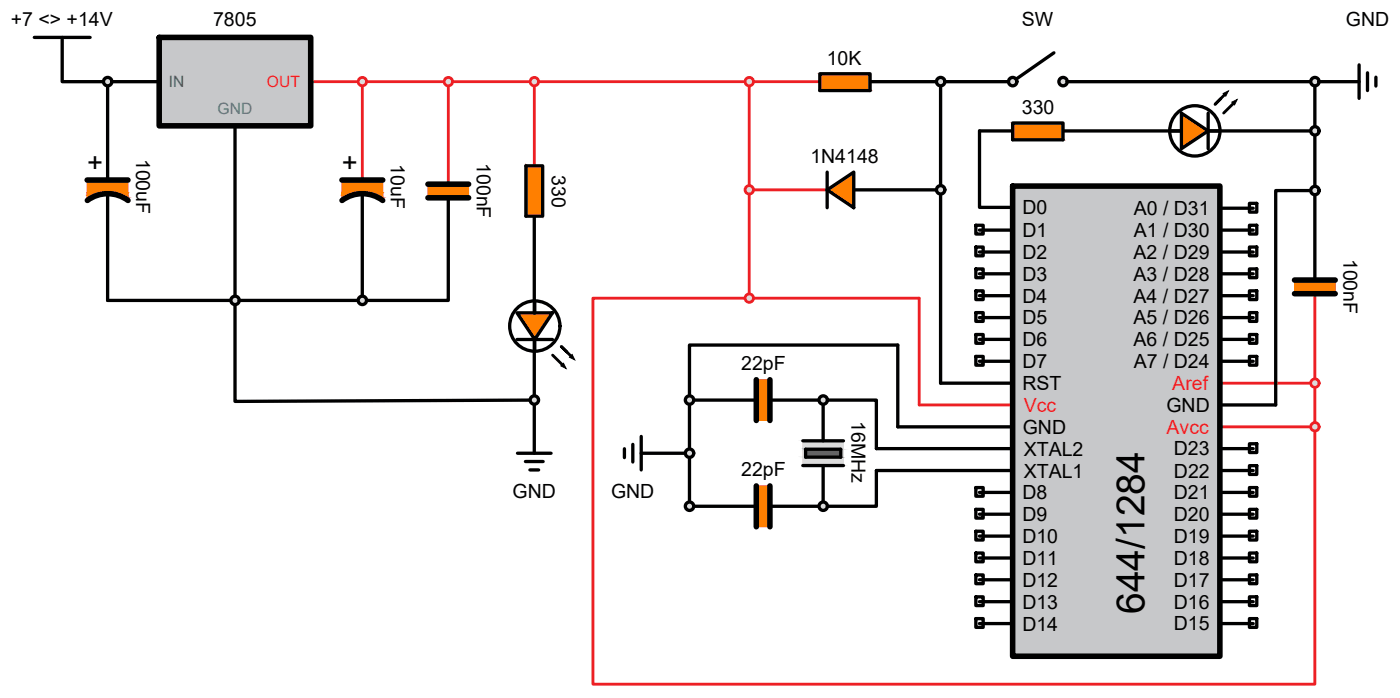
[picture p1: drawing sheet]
<svg xmlns="http://www.w3.org/2000/svg" width="125mm" height="62mm" viewBox="0 0 125 62" stroke-linecap="round" stroke-linejoin="round" font-family="sans-serif">
<!-- layer: 0.35 -->
<g fill="none" stroke="#000" stroke-width=".3">
<path d="M3.1 3.3h5M5.6 3.3v4h8.6M9.6 17.3v9.6h30.5v-9.2M9.6 7.3v8.8M21 11.3v24.6l26.8-.1M32.4 17.3v9.6M47.1 14.8h1.5v4.5h-1.5zM47.8 19.3v21.2M73.4 6.6h4.4v1.5h-4.4zM73.4 7.3h16.8M74 17l2.4-1.6v3.2zM74 17h10.2"/>
<path d="M74 15.4v3.2M84.2 7.3v27h6.4M90.6 11h4.5v1.5h-4.5zM94.3 4.7l-3.4 2.4M95.5 7.3h22.1M105.7 10.1l2.4 1.6-2.4 1.6zM108.1 10.1v3.2M109.1 18.6h3M111.8 18.2h.6v.8h-.6zM117.6 11.7h-30v6.8h3M117.6 11.7v5.3h-3.5v19.2h-5M117.6 17v8"/>
<path d="M121.6 7.3h-4v4.4M121.6 5.8v3M122.4 6.5v1.6M123.1 6.9v.8M46.3 28h3.1l-1.6 2.4zM46.3 30.4h3.1M47.8 26.9v1.1M47.8 30.4v1M56.6 39.7v1.6M57.4 39v3M61.7 35.8h6M68.9 35.8h9.5v4.3h12.2"/>
<path d="M71.8 39.4h3.7M73.6 35.8v3.6M87.3 20.1h.7v.8h-.7zM87.3 22.1h.7v.8h-.7zM87.3 24h.7v.8h-.7zM87.3 26h.7v.8h-.7zM87.3 28h.7v.7h-.7zM87.3 29.9h.7v.8h-.7zM87.3 31.9h.7v.7h-.7zM87.6 20.6h3M87.6 22.5h3M87.6 24.5h3"/>
<path d="M87.6 26.4h3M87.6 28.4h3M87.6 30.3h3M87.6 32.3h3M90.6 38.2h-10.3v-7.3h-18.6v14.4h6M109.1 20.6h3M109.1 22.5h3M109.1 24.5h3M109.1 26.4h3M109.1 28.4h3M109.1 30.3h3M109.1 32.3h3"/>
<path d="M111.8 20.1h.6v.8h-.6zM111.8 22.1h.6v.8h-.6zM111.8 24h.6v.8h-.6zM111.8 26h.6v.8h-.6zM111.8 28h.6v.7h-.6zM111.8 29.9h.6v.8h-.6zM111.8 31.9h.6v.7h-.6zM111.8 39.7h.6v.8h-.6zM46.3 40.5h3M47 41.3h1.6M47.4 42h.8M55.9 40.1v.8"/>
<path d="M57.4 40.5h4.3M71.8 41.6h3.7M72.1 40.2h3.1v.7h-3.1zM73.6 41.6v3.7M87.3 43.6h.7v.8h-.7zM87.3 45.5h.7v.8h-.7zM87.3 47.5h.7v.8h-.7zM87.3 49.4h.7v.8h-.7zM87.3 51.4h.7v.8h-.7zM87.3 53.4h.7v.7h-.7zM87.3 55.3h.7v.8h-.7zM87.6 44h3"/>
<path d="M87.6 46h3M87.6 47.9h3M87.6 49.9h3M87.6 51.8h3M87.6 53.8h3M87.6 55.8h3M90.6 42.1h-12.2v3.2h-9.5M109.1 40.1h3M109.1 42.1h3M109.1 44h3M109.1 46h3M109.1 47.9h3"/>
<path d="M109.1 49.9h3M109.1 51.8h3M109.1 53.8h3M109.1 55.8h3M111.8 41.6h.6v.8h-.6zM111.8 43.6h.6v.8h-.6zM111.8 45.5h.6v.8h-.6zM111.8 47.5h.6v.8h-.6zM111.8 49.4h.6v.8h-.6zM111.8 51.4h.6v.8h-.6zM111.8 53.4h.6v.7h-.6zM111.8 55.3h.6v.8h-.6z"/>
<circle cx="9.6" cy="7.3" r=".38"/>
<circle cx="84.2" cy="7.3" r=".38"/>
<circle cx="84.2" cy="17" r=".38"/>
<circle cx="90.6" cy="7.3" r=".38"/>
<circle cx="95.1" cy="7.3" r=".38"/>
<circle cx="106.9" cy="11.7" r="2.25"/>
<circle cx="117.6" cy="17" r=".38"/>
<circle cx="117.6" cy="7.3" r=".38"/>
<circle cx="117.6" cy="11.7" r=".38"/>
<circle cx="21" cy="26.9" r=".38"/>
<circle cx="32.4" cy="26.9" r=".38"/>
<circle cx="47.8" cy="35.8" r=".38"/>
<circle cx="47.9" cy="29.2" r="2.25"/>
<circle cx="61.7" cy="35.8" r=".38"/>
<circle cx="73.7" cy="35.8" r=".38"/>
<circle cx="61.7" cy="40.5" r=".38"/>
<circle cx="61.7" cy="45.3" r=".38"/>
<circle cx="73.7" cy="45.3" r=".38"/>
</g>
<g fill="#ff7f00" stroke="#ff7f00" stroke-width=".09">
<path d="M7.8 17.6h.3l-.3 .2z"/>
<path d="M10.9 17.5h.5v.1z"/>
<path d="M30.6 17.6h.3l-.3 .2z"/>
<path d="M33.7 17.5h.5v.1z"/>
<path d="M46.3 28h3.1l-1.6 2.4z"/>
<path d="M117.6 25.1l1.9 1.1v-1.1zM117.6 25.1l1.9 1.1h-1.9z"/>
<path d="M115.8 25.1l1.8 1.1v-1.1zM115.8 25.1l1.8 1.1h-1.8z"/>
<path d="M67.8 34l1 1.8v-1.8zM67.8 34l1 1.8h-1z"/>
<path d="M67.8 35.8l1 1.8v-1.8zM67.8 35.8l1 1.8h-1z"/>
<path d="M40.1 16.6l1.8 1v-1zM40.1 16.6l1.8 1h-1.8z"/>
<path d="M38.3 16.6l1.8 1v-1zM38.3 16.6l1.8 1h-1.8z"/>
<path d="M9.6 16.2l1.8 1v-1zM9.6 16.2l1.8 1h-1.8z"/>
<path d="M7.8 16.2l1.8 1v-1zM7.8 16.2l1.8 1h-1.8z"/>
<path d="M9.6 17.2h1.8zM9.6 17.2h1.8z"/>
<path d="M7.8 17.2h1.8zM7.8 17.2h1.5z"/>
<path d="M9.9 17.2l1.5 .1zM9.9 17.2l1.5 .1z"/>
<path d="M7.8 17.2h1.5zM7.8 17.2l1.2 .1z"/>
<path d="M10.3 17.3l1.1 .1v-.1zM10.3 17.3l1.1 .1h-.8z"/>
<path d="M7.8 17.3l.9 .1 .3-.1zM7.8 17.3l.9 .1h-.9z"/>
<path d="M10.6 17.4l.8 .1v-.1zM10.6 17.4l.8 .1h-.5z"/>
<path d="M7.8 17.4l.6 .1 .3-.1zM7.8 17.4l.6 .1h-.6z"/>
<path d="M10.9 17.5l.3 .1h.2zM11.2 17.6h.2v.2z"/>
<path d="M7.8 17.5l.3 .1 .3-.1zM7.8 17.5l.3 .1h-.3z"/>
<path d="M32.4 16.2l1.8 1v-1zM32.4 16.2l1.8 1h-1.8z"/>
<path d="M30.6 16.2l1.8 1v-1zM30.6 16.2l1.8 1h-1.8z"/>
<path d="M32.4 17.2h1.8zM32.4 17.2h1.8z"/>
<path d="M30.6 17.2h1.8zM30.6 17.2h1.5z"/>
<path d="M32.7 17.2l1.5 .1zM32.7 17.2l1.5 .1z"/>
<path d="M30.6 17.2h1.5zM30.6 17.2l1.2 .1z"/>
<path d="M33.1 17.3l1.1 .1v-.1zM33.1 17.3l1.1 .1h-.8z"/>
<path d="M30.6 17.3l.9 .1 .3-.1zM30.6 17.3l.9 .1h-.9z"/>
<path d="M33.4 17.4l.8 .1v-.1zM33.4 17.4l.8 .1h-.5z"/>
<path d="M30.6 17.4l.6 .1 .3-.1zM30.6 17.4l.6 .1h-.6z"/>
<path d="M33.7 17.5l.3 .1h.2zM34 17.6h.2v.2z"/>
<path d="M30.6 17.5l.3 .1 .3-.1zM30.6 17.5l.3 .1h-.3z"/>
<path d="M67.8 43.4l1 1.9v-1.9zM67.8 43.4l1 1.9h-1z"/>
<path d="M67.8 45.3l1 1.8v-1.8zM67.8 45.3l1 1.8h-1z"/>
<path d="M74 17l2.4-1.6v1.6zM74 17l2.4 1.6v-1.6z"/>
<path d="M90.6 11l4.5 1.5v-1.5zM90.6 11l4.5 1.5h-4.5z"/>
<path d="M105.7 10.1l2.4 1.6h-2.4zM105.7 11.7v1.6l2.4-1.6z"/>
<path d="M73.4 6.6l4.4 1.5v-1.5zM73.4 6.6l4.4 1.5h-4.4z"/>
<path d="M47.1 14.8l1.5 4.5v-4.5zM47.1 14.8l1.5 4.5h-1.5z"/>
</g>
<!-- layer: 0.35 -->
<g fill="none" stroke="#ed1f24" stroke-width=".25">
<path d="M27.8 7.3h45.6M32.4 7.3v8.8M40.1 7.3v9.2M47.8 7.3v7.5M67 7.3v19.4h-13.9v34.5h64.5v-26.9M67 17h7M67 26.7h15.2v9.5h8.4M109.1 34.3h8.5M109.1 38.2h8.5M117.6 26.3v8"/>
<circle cx="32.4" cy="7.3" r=".38"/>
<circle cx="40.1" cy="7.3" r=".38"/>
<circle cx="47.8" cy="7.3" r=".38"/>
<circle cx="67" cy="17" r=".38"/>
<circle cx="67" cy="7.3" r=".38"/>
<circle cx="67" cy="26.7" r=".38"/>
<circle cx="117.6" cy="38.2" r=".38"/>
<circle cx="117.6" cy="34.3" r=".38"/>
</g>
<g fill="#c7c8ca" stroke="#c7c8ca" stroke-width=".09">
<path d="M90.6 16.6l18.5 42.1v-42.1zM90.6 16.6l18.5 42.1h-18.5z"/>
<path d="M14.2 3.3l13.6 8v-8zM14.2 3.3l13.6 8h-13.6z"/>
</g>
<g fill="#dcdcdc" stroke="#dcdcdc" stroke-width=".09">
<path d="M71.8 39.4l3.7 .8v-.8zM71.8 39.4l3.7 .8h-3.7z"/>
<path d="M75.2 40.2l.3 .7v-.7zM75.2 40.2l.3 .7h-.3z"/>
<path d="M71.8 40.2l.3 .7v-.7zM71.8 40.2l.3 .7h-.3z"/>
<path d="M71.8 40.9l3.7 .7v-.7zM71.8 40.9l3.7 .7h-3.7z"/>
<path d="M95.1 6.9h.1zM95 6.9h.2z"/>
<path d="M95 6.9l.3 .1zM94.9 7h.4z"/>
<path d="M94.9 7h.4zM94.9 7h.4z"/>
<path d="M94.9 7h.5zM94.9 7h.5h-.6z"/>
<path d="M94.8 7l.6 .1zM94.8 7l.6 .1h-.6z"/>
<path d="M94.8 7.1l.7 .1-.1-.1zM94.8 7.1l.7 .1h-.7z"/>
<path d="M94.8 7.2h.7zM94.8 7.2h.7h-.8z"/>
<path d="M94.7 7.2l.8 .1v-.1zM94.7 7.2l.8 .1h-.8z"/>
<path d="M94.7 7.3l.8 .1v-.1zM94.7 7.3l.8 .1h-.8z"/>
<path d="M94.7 7.4h.8zM94.7 7.4h.8h-.7z"/>
<path d="M94.8 7.4h.7zM94.8 7.4l.6 .1z"/>
<path d="M94.8 7.5l.6 .1v-.1zM94.8 7.5l.6 .1z"/>
<path d="M94.8 7.6h.6zM94.8 7.6h.5z"/>
<path d="M94.9 7.6h.4zM94.9 7.6h.4z"/>
<path d="M94.9 7.6h.4zM94.9 7.6l.3 .1z"/>
<path d="M95 7.7h.2zM95 7.7h.1z"/>
<path d="M90.6 6.9h.1zM90.5 6.9h.2z"/>
<path d="M90.5 6.9l.3 .1zM90.4 7h.4z"/>
<path d="M90.4 7h.4zM90.4 7h.4z"/>
<path d="M90.4 7h.5zM90.4 7h.5h-.6z"/>
<path d="M90.3 7l.6 .1zM90.3 7l.6 .1h-.6z"/>
<path d="M90.3 7.1l.7 .1-.1-.1zM90.3 7.1l.7 .1h-.7z"/>
<path d="M90.3 7.2h.7zM90.3 7.2h.7h-.8z"/>
<path d="M90.2 7.2l.8 .1v-.1zM90.2 7.2l.8 .1h-.8z"/>
<path d="M90.2 7.3l.8 .1v-.1zM90.2 7.3l.8 .1h-.8z"/>
<path d="M90.2 7.4h.8zM90.2 7.4h.8h-.7z"/>
<path d="M90.3 7.4h.7zM90.3 7.4l.6 .1z"/>
<path d="M90.3 7.5l.6 .1v-.1zM90.3 7.5l.6 .1z"/>
<path d="M90.3 7.6h.6zM90.3 7.6h.5z"/>
<path d="M90.4 7.6h.4zM90.4 7.6h.4z"/>
<path d="M90.4 7.6h.4zM90.4 7.6l.3 .1z"/>
<path d="M90.5 7.7h.2zM90.5 7.7h.1z"/>
<path d="M9.6 6.9h.1zM9.5 6.9h.2z"/>
<path d="M9.5 6.9l.3 .1zM9.5 7h.3z"/>
<path d="M9.5 7h.4zM9.4 7h.5z"/>
<path d="M9.4 7h.5zM9.4 7h.5h-.6z"/>
<path d="M9.3 7l.6 .1zM9.3 7l.6 .1h-.6z"/>
<path d="M9.3 7.1l.7 .1-.1-.1zM9.3 7.1l.7 .1h-.7z"/>
<path d="M9.3 7.2h.7zM9.3 7.2h.7h-.7z"/>
<path d="M9.3 7.2l.7 .1v-.1zM9.3 7.2l.7 .1h-.8z"/>
<path d="M9.2 7.3l.8 .1v-.1zM9.2 7.3l.8 .1h-.7z"/>
<path d="M9.3 7.4h.7zM9.3 7.4h.7h-.7z"/>
<path d="M9.3 7.4h.7zM9.3 7.4l.6 .1z"/>
<path d="M9.3 7.5l.6 .1v-.1zM9.3 7.5l.6 .1z"/>
<path d="M9.3 7.6h.6zM9.3 7.6h.6z"/>
<path d="M9.4 7.6h.5zM9.4 7.6h.4z"/>
<path d="M9.5 7.6h.3zM9.5 7.6l.2 .1z"/>
<path d="M9.5 7.7h.2zM9.5 7.7h.2z"/>
<path d="M21 26.5h.1zM20.9 26.5h.2z"/>
<path d="M20.9 26.5h.3zM20.9 26.5h.3z"/>
<path d="M20.9 26.5l.3 .1zM20.8 26.6h.4z"/>
<path d="M20.8 26.6h.5zM20.7 26.6h.6z"/>
<path d="M20.7 26.6l.6 .1zM20.7 26.6l.6 .1h-.6z"/>
<path d="M20.7 26.7h.7h-.1zM20.7 26.7h.7h-.7z"/>
<path d="M20.7 26.7l.7 .1v-.1zM20.7 26.7l.7 .1h-.7z"/>
<path d="M20.7 26.8l.7 .1v-.1zM20.7 26.8l.7 .1h-.8z"/>
<path d="M20.6 26.9h.8zM20.6 26.9h.8h-.7z"/>
<path d="M20.7 26.9l.7 .1v-.1zM20.7 26.9l.7 .1h-.7z"/>
<path d="M20.7 27l.6 .1 .1-.1zM20.7 27l.6 .1h-.6z"/>
<path d="M20.7 27.1h.6zM20.7 27.1h.6z"/>
<path d="M20.7 27.1h.6zM20.7 27.1l.5 .1z"/>
<path d="M20.8 27.2h.4zM20.8 27.2h.4z"/>
<path d="M20.9 27.2h.3zM20.9 27.2h.2z"/>
<path d="M20.9 27.2h.2zM20.9 27.2h.2z"/>
<path d="M32.4 6.9h.1zM32.3 6.9h.2z"/>
<path d="M32.3 6.9l.3 .1zM32.3 7h.3z"/>
<path d="M32.3 7h.3zM32.2 7h.4z"/>
<path d="M32.2 7h.5zM32.2 7h.5h-.6z"/>
<path d="M32.1 7l.6 .1zM32.1 7l.6 .1h-.6z"/>
<path d="M32.1 7.1l.7 .1-.1-.1zM32.1 7.1l.7 .1h-.7z"/>
<path d="M32.1 7.2h.7zM32.1 7.2h.7h-.7z"/>
<path d="M32.1 7.2l.7 .1v-.1zM32.1 7.2l.7 .1h-.8z"/>
<path d="M32 7.3l.8 .1v-.1zM32 7.3l.8 .1h-.7z"/>
<path d="M32.1 7.4h.7zM32.1 7.4h.7h-.7z"/>
<path d="M32.1 7.4h.7zM32.1 7.4l.6 .1z"/>
<path d="M32.1 7.5l.6 .1v-.1zM32.1 7.5l.6 .1z"/>
<path d="M32.1 7.6h.6zM32.1 7.6h.5z"/>
<path d="M32.2 7.6h.4zM32.2 7.6h.4z"/>
<path d="M32.3 7.6h.3zM32.3 7.6l.2 .1z"/>
<path d="M32.3 7.7h.2zM32.3 7.7h.2z"/>
<path d="M40.1 6.9h.1zM40 6.9h.2z"/>
<path d="M40 6.9l.3 .1zM39.9 7h.4z"/>
<path d="M39.9 7h.4zM39.9 7h.4z"/>
<path d="M39.9 7h.5zM39.9 7h.5h-.6z"/>
<path d="M39.8 7l.6 .1zM39.8 7l.6 .1h-.6z"/>
<path d="M39.8 7.1l.7 .1-.1-.1zM39.8 7.1l.7 .1h-.7z"/>
<path d="M39.8 7.2h.7zM39.8 7.2h.7h-.8z"/>
<path d="M39.7 7.2l.8 .1v-.1zM39.7 7.2l.8 .1h-.8z"/>
<path d="M39.7 7.3l.8 .1v-.1zM39.7 7.3l.8 .1h-.8z"/>
<path d="M39.7 7.4h.8zM39.7 7.4h.8h-.7z"/>
<path d="M39.8 7.4h.7zM39.8 7.4l.6 .1z"/>
<path d="M39.8 7.5l.6 .1v-.1zM39.8 7.5l.6 .1z"/>
<path d="M39.8 7.6h.6zM39.8 7.6h.5z"/>
<path d="M39.9 7.6h.4zM39.9 7.6h.4z"/>
<path d="M39.9 7.6h.4zM39.9 7.6l.3 .1z"/>
<path d="M40 7.7h.2zM40 7.7h.1z"/>
<path d="M47.8 35.4h.1zM47.7 35.4h.2z"/>
<path d="M47.7 35.4h.3zM47.6 35.4h.4z"/>
<path d="M47.6 35.4l.4 .1zM47.6 35.5h.4z"/>
<path d="M47.6 35.5h.5zM47.6 35.5h.5h-.6z"/>
<path d="M47.5 35.5l.6 .1zM47.5 35.5l.6 .1h-.6z"/>
<path d="M47.5 35.6h.7h-.1zM47.5 35.6h.7h-.7z"/>
<path d="M47.5 35.6l.7 .1v-.1zM47.5 35.6l.7 .1h-.8z"/>
<path d="M47.4 35.7l.8 .1v-.1zM47.4 35.7l.8 .1h-.8z"/>
<path d="M47.4 35.8h.8zM47.4 35.8h.8h-.8z"/>
<path d="M47.4 35.8l.8 .1v-.1zM47.4 35.8l.8 .1h-.7z"/>
<path d="M47.5 35.9h.7zM47.5 35.9l.6 .1z"/>
<path d="M47.5 36h.6zM47.5 36h.6z"/>
<path d="M47.5 36h.6zM47.5 36l.5 .1z"/>
<path d="M47.6 36.1h.4zM47.6 36.1h.4z"/>
<path d="M47.6 36.1h.4zM47.6 36.1h.3z"/>
<path d="M47.7 36.1h.2zM47.7 36.1h.1z"/>
<path d="M32.4 26.5h.1zM32.3 26.5h.2z"/>
<path d="M32.3 26.5h.3zM32.3 26.5h.3z"/>
<path d="M32.3 26.5l.3 .1zM32.2 26.6h.4z"/>
<path d="M32.2 26.6h.5zM32.1 26.6h.6z"/>
<path d="M32.1 26.6l.6 .1zM32.1 26.6l.6 .1h-.6z"/>
<path d="M32.1 26.7h.7h-.1zM32.1 26.7h.7h-.7z"/>
<path d="M32.1 26.7l.7 .1v-.1zM32.1 26.7l.7 .1h-.7z"/>
<path d="M32.1 26.8l.7 .1v-.1zM32.1 26.8l.7 .1h-.8z"/>
<path d="M32 26.9h.8zM32 26.9h.8h-.7z"/>
<path d="M32.1 26.9l.7 .1v-.1zM32.1 26.9l.7 .1h-.7z"/>
<path d="M32.1 27l.6 .1 .1-.1zM32.1 27l.6 .1h-.6z"/>
<path d="M32.1 27.1h.6zM32.1 27.1h.6z"/>
<path d="M32.1 27.1h.6zM32.1 27.1l.5 .1z"/>
<path d="M32.2 27.2h.4zM32.2 27.2h.4z"/>
<path d="M32.3 27.2h.3zM32.3 27.2h.2z"/>
<path d="M32.3 27.2h.2zM32.3 27.2h.2z"/>
<path d="M47.8 6.9h.1zM47.7 6.9h.2z"/>
<path d="M47.7 6.9l.3 .1zM47.6 7h.4z"/>
<path d="M47.6 7h.4zM47.6 7h.4z"/>
<path d="M47.6 7h.5zM47.6 7h.5h-.6z"/>
<path d="M47.5 7l.6 .1zM47.5 7l.6 .1h-.6z"/>
<path d="M47.5 7.1l.7 .1-.1-.1zM47.5 7.1l.7 .1h-.7z"/>
<path d="M47.5 7.2h.7zM47.5 7.2h.7h-.8z"/>
<path d="M47.4 7.2l.8 .1v-.1zM47.4 7.2l.8 .1h-.8z"/>
<path d="M47.4 7.3l.8 .1v-.1zM47.4 7.3l.8 .1h-.8z"/>
<path d="M47.4 7.4h.8zM47.4 7.4h.8h-.7z"/>
<path d="M47.5 7.4h.7zM47.5 7.4l.6 .1z"/>
<path d="M47.5 7.5l.6 .1v-.1zM47.5 7.5l.6 .1z"/>
<path d="M47.5 7.6h.6zM47.5 7.6h.5z"/>
<path d="M47.6 7.6h.4zM47.6 7.6h.4z"/>
<path d="M47.6 7.6h.4zM47.6 7.6l.3 .1z"/>
<path d="M47.7 7.7h.2zM47.7 7.7h.1z"/>
<path d="M67 6.9h.1zM66.9 6.9h.2z"/>
<path d="M66.9 6.9l.3 .1zM66.9 7h.3z"/>
<path d="M66.9 7h.4zM66.8 7h.5z"/>
<path d="M66.8 7h.5zM66.8 7h.5h-.5z"/>
<path d="M66.8 7l.6 .1zM66.8 7l.6 .1h-.7z"/>
<path d="M66.7 7.1l.7 .1v-.1zM66.7 7.1l.7 .1h-.7z"/>
<path d="M66.7 7.2h.7zM66.7 7.2h.7h-.7z"/>
<path d="M66.7 7.2l.7 .1v-.1zM66.7 7.2l.7 .1h-.7z"/>
<path d="M66.7 7.3l.7 .1v-.1zM66.7 7.3l.7 .1h-.7z"/>
<path d="M66.7 7.4h.7zM66.7 7.4h.7h-.7z"/>
<path d="M66.7 7.4h.7zM66.7 7.4l.7 .1z"/>
<path d="M66.7 7.5l.6 .1 .1-.1zM66.7 7.5l.6 .1z"/>
<path d="M66.8 7.6h.5zM66.8 7.6h.5z"/>
<path d="M66.8 7.6h.5zM66.8 7.6h.4z"/>
<path d="M66.9 7.6h.3zM66.9 7.6l.2 .1z"/>
<path d="M66.9 7.7h.2zM66.9 7.7h.2z"/>
<path d="M67 16.6h.1zM66.9 16.6h.2z"/>
<path d="M66.9 16.6h.3zM66.9 16.6h.3z"/>
<path d="M66.9 16.6l.4 .1zM66.8 16.7h.5z"/>
<path d="M66.8 16.7h.5zM66.8 16.7h.5z"/>
<path d="M66.8 16.7l.6 .1zM66.8 16.7l.6 .1h-.7z"/>
<path d="M66.7 16.8h.7zM66.7 16.8h.7h-.7z"/>
<path d="M66.7 16.8l.7 .1v-.1zM66.7 16.8l.7 .1h-.7z"/>
<path d="M66.7 16.9l.7 .1v-.1zM66.7 16.9l.7 .1h-.7z"/>
<path d="M66.7 17l.7 .1v-.1zM66.7 17l.7 .1h-.7z"/>
<path d="M66.7 17.1h.7zM66.7 17.1h.7h-.7z"/>
<path d="M66.7 17.1l.7 .1v-.1zM66.7 17.1l.7 .1h-.7z"/>
<path d="M66.7 17.2h.7zM66.7 17.2h.6z"/>
<path d="M66.8 17.2h.5zM66.8 17.2l.5 .1z"/>
<path d="M66.8 17.3h.5zM66.8 17.3h.4z"/>
<path d="M66.9 17.3h.3zM66.9 17.3h.2z"/>
<path d="M66.9 17.3h.2zM66.9 17.3l.2 .1z"/>
<path d="M67 26.3h.1zM66.9 26.3h.2z"/>
<path d="M66.9 26.3h.3zM66.9 26.3h.3z"/>
<path d="M66.9 26.3l.4 .1zM66.8 26.4h.5z"/>
<path d="M66.8 26.4h.5zM66.8 26.4h.5z"/>
<path d="M66.8 26.4l.6 .1zM66.8 26.4l.6 .1h-.7z"/>
<path d="M66.7 26.5h.7zM66.7 26.5h.7h-.7z"/>
<path d="M66.7 26.5l.7 .1v-.1zM66.7 26.5l.7 .1h-.7z"/>
<path d="M66.7 26.6l.7 .1v-.1zM66.7 26.6l.7 .1h-.7z"/>
<path d="M66.7 26.7h.7zM66.7 26.7h.7h-.7z"/>
<path d="M66.7 26.7l.7 .1v-.1zM66.7 26.7l.7 .1h-.7z"/>
<path d="M66.7 26.8l.7 .1v-.1zM66.7 26.8l.7 .1h-.7z"/>
<path d="M66.7 26.9h.7zM66.7 26.9h.6z"/>
<path d="M66.8 26.9h.5zM66.8 26.9l.5 .1z"/>
<path d="M66.8 27h.5zM66.8 27h.4z"/>
<path d="M66.9 27h.3zM66.9 27h.2z"/>
<path d="M66.9 27h.2zM66.9 27h.2z"/>
<path d="M84.1 6.9h.2zM84.1 6.9h.2z"/>
<path d="M84.1 6.9l.2 .1zM84 7h.3z"/>
<path d="M84 7h.4zM83.9 7h.5z"/>
<path d="M83.9 7h.5zM83.9 7h.5h-.5z"/>
<path d="M83.9 7l.6 .1zM83.9 7l.6 .1h-.7z"/>
<path d="M83.8 7.1l.7 .1v-.1zM83.8 7.1l.7 .1h-.7z"/>
<path d="M83.8 7.2h.7zM83.8 7.2h.7h-.7z"/>
<path d="M83.8 7.2l.7 .1v-.1zM83.8 7.2l.7 .1h-.7z"/>
<path d="M83.8 7.3l.7 .1v-.1zM83.8 7.3l.7 .1h-.7z"/>
<path d="M83.8 7.4h.7zM83.8 7.4h.7h-.7z"/>
<path d="M83.8 7.4h.7zM83.8 7.4l.7 .1z"/>
<path d="M83.8 7.5l.6 .1 .1-.1zM83.8 7.5l.6 .1z"/>
<path d="M83.9 7.6h.5zM83.9 7.6h.5z"/>
<path d="M83.9 7.6h.5zM83.9 7.6h.4z"/>
<path d="M84 7.6h.3zM84 7.6l.3 .1z"/>
<path d="M84.1 7.7h.2zM84.1 7.7h.1z"/>
<path d="M84.1 16.6h.2zM84.1 16.6h.2z"/>
<path d="M84.1 16.6h.2zM84 16.6h.3z"/>
<path d="M84 16.6l.4 .1zM83.9 16.7h.5z"/>
<path d="M83.9 16.7h.5zM83.9 16.7h.5z"/>
<path d="M83.9 16.7l.6 .1zM83.9 16.7l.6 .1h-.7z"/>
<path d="M83.8 16.8h.7zM83.8 16.8h.7h-.7z"/>
<path d="M83.8 16.8l.7 .1v-.1zM83.8 16.8l.7 .1h-.7z"/>
<path d="M83.8 16.9l.7 .1v-.1zM83.8 16.9l.7 .1h-.7z"/>
<path d="M83.8 17l.7 .1v-.1zM83.8 17l.7 .1h-.7z"/>
<path d="M83.8 17.1h.7zM83.8 17.1h.7h-.7z"/>
<path d="M83.8 17.1l.7 .1v-.1zM83.8 17.1l.7 .1h-.7z"/>
<path d="M83.8 17.2h.7zM83.8 17.2h.6z"/>
<path d="M83.9 17.2h.5zM83.9 17.2l.5 .1z"/>
<path d="M83.9 17.3h.5zM83.9 17.3h.4z"/>
<path d="M84 17.3h.3zM84 17.3h.3z"/>
<path d="M84.1 17.3h.2zM84.1 17.3l.1 .1z"/>
<path d="M73.6 44.9h.2zM73.5 44.9h.3z"/>
<path d="M73.5 44.9h.3zM73.5 44.9h.3z"/>
<path d="M73.5 44.9l.4 .1zM73.4 45h.5z"/>
<path d="M73.4 45h.5zM73.4 45h.5z"/>
<path d="M73.4 45l.6 .1zM73.4 45l.6 .1h-.7z"/>
<path d="M73.3 45.1h.7zM73.3 45.1h.7h-.7z"/>
<path d="M73.3 45.1l.7 .1v-.1zM73.3 45.1l.7 .1h-.7z"/>
<path d="M73.3 45.2l.7 .1v-.1zM73.3 45.2l.7 .1h-.7z"/>
<path d="M73.3 45.3h.7zM73.3 45.3h.7h-.7z"/>
<path d="M73.3 45.3l.7 .1v-.1zM73.3 45.3l.7 .1h-.7z"/>
<path d="M73.3 45.4l.7 .1v-.1zM73.3 45.4l.7 .1h-.7z"/>
<path d="M73.3 45.5h.7zM73.3 45.5h.6z"/>
<path d="M73.4 45.5h.5zM73.4 45.5l.5 .1z"/>
<path d="M73.4 45.6h.5zM73.4 45.6h.4z"/>
<path d="M73.5 45.6h.3zM73.5 45.6h.3z"/>
<path d="M73.5 45.6h.3zM73.5 45.6h.2z"/>
<path d="M73.6 35.4h.2zM73.5 35.4h.3z"/>
<path d="M73.5 35.4h.3zM73.5 35.4h.3z"/>
<path d="M73.5 35.4l.4 .1zM73.4 35.5h.5z"/>
<path d="M73.4 35.5h.5zM73.4 35.5h.5h-.5z"/>
<path d="M73.4 35.5l.6 .1zM73.4 35.5l.6 .1h-.7z"/>
<path d="M73.3 35.6h.7zM73.3 35.6h.7h-.7z"/>
<path d="M73.3 35.6l.7 .1v-.1zM73.3 35.6l.7 .1h-.7z"/>
<path d="M73.3 35.7l.7 .1v-.1zM73.3 35.7l.7 .1h-.7z"/>
<path d="M73.3 35.8h.7zM73.3 35.8h.7h-.7z"/>
<path d="M73.3 35.8l.7 .1v-.1zM73.3 35.8l.7 .1h-.7z"/>
<path d="M73.3 35.9h.7zM73.3 35.9l.7 .1z"/>
<path d="M73.3 36h.6h.1zM73.3 36h.6z"/>
<path d="M73.4 36h.5zM73.4 36l.5 .1z"/>
<path d="M73.4 36.1h.5zM73.4 36.1h.4z"/>
<path d="M73.5 36.1h.3zM73.5 36.1h.3z"/>
<path d="M73.5 36.1h.3zM73.5 36.1h.2z"/>
<path d="M61.6 35.4h.2zM61.6 35.4h.2z"/>
<path d="M61.6 35.4h.2zM61.5 35.4h.3z"/>
<path d="M61.5 35.4l.4 .1zM61.5 35.5h.4z"/>
<path d="M61.5 35.5h.5zM61.5 35.5h.5h-.6z"/>
<path d="M61.4 35.5l.6 .1zM61.4 35.5l.6 .1h-.6z"/>
<path d="M61.4 35.6h.6zM61.4 35.6h.6h-.7z"/>
<path d="M61.3 35.6l.7 .1v-.1zM61.3 35.6l.7 .1h-.7z"/>
<path d="M61.3 35.7l.8 .1-.1-.1zM61.3 35.7l.8 .1h-.8z"/>
<path d="M61.3 35.8h.7h.1zM61.3 35.8h.7h-.7z"/>
<path d="M61.3 35.8l.7 .1v-.1zM61.3 35.8l.7 .1h-.7z"/>
<path d="M61.3 35.9h.7zM61.3 35.9l.7 .1z"/>
<path d="M61.4 36h.6zM61.4 36h.6z"/>
<path d="M61.4 36h.6zM61.4 36l.5 .1z"/>
<path d="M61.5 36.1h.4zM61.5 36.1h.3z"/>
<path d="M61.5 36.1h.3zM61.5 36.1h.3z"/>
<path d="M61.6 36.1h.2zM61.6 36.1h.1z"/>
<path d="M61.6 44.9h.2zM61.6 44.9h.2z"/>
<path d="M61.6 44.9h.2zM61.5 44.9h.3z"/>
<path d="M61.5 44.9l.4 .1zM61.5 45h.4z"/>
<path d="M61.5 45h.5zM61.4 45h.6z"/>
<path d="M61.4 45l.6 .1zM61.4 45l.6 .1h-.6z"/>
<path d="M61.4 45.1h.6zM61.4 45.1h.6h-.7z"/>
<path d="M61.3 45.1l.7 .1v-.1zM61.3 45.1l.7 .1h-.7z"/>
<path d="M61.3 45.2l.8 .1-.1-.1zM61.3 45.2l.8 .1h-.8z"/>
<path d="M61.3 45.3h.7h.1zM61.3 45.3h.7h-.7z"/>
<path d="M61.3 45.3l.7 .1v-.1zM61.3 45.3l.7 .1h-.7z"/>
<path d="M61.3 45.4l.7 .1v-.1zM61.3 45.4l.7 .1h-.6z"/>
<path d="M61.4 45.5h.6zM61.4 45.5h.6z"/>
<path d="M61.4 45.5h.6zM61.4 45.5l.5 .1z"/>
<path d="M61.5 45.6h.4zM61.5 45.6h.3z"/>
<path d="M61.5 45.6h.3zM61.5 45.6h.3z"/>
<path d="M61.6 45.6h.2zM61.6 45.6h.1z"/>
<path d="M61.6 40.1l.2 .1zM61.6 40.2h.2z"/>
<path d="M61.6 40.2h.2zM61.5 40.2h.3z"/>
<path d="M61.5 40.2h.4zM61.5 40.2h.4z"/>
<path d="M61.5 40.2l.5 .1zM61.4 40.3h.6z"/>
<path d="M61.4 40.3h.6zM61.4 40.3h.6h-.6z"/>
<path d="M61.4 40.3l.6 .1v-.1zM61.4 40.3l.6 .1h-.7z"/>
<path d="M61.3 40.4h.7zM61.3 40.4h.7h-.7z"/>
<path d="M61.3 40.4l.8 .1-.1-.1zM61.3 40.4l.8 .1h-.8z"/>
<path d="M61.3 40.5l.7 .1 .1-.1zM61.3 40.5l.7 .1h-.7z"/>
<path d="M61.3 40.6l.7 .1v-.1zM61.3 40.6l.7 .1h-.7z"/>
<path d="M61.3 40.7h.7zM61.3 40.7h.7h-.6z"/>
<path d="M61.4 40.7h.6zM61.4 40.7l.6 .1z"/>
<path d="M61.4 40.8h.6zM61.4 40.8h.5z"/>
<path d="M61.5 40.8h.4zM61.5 40.8l.3 .1z"/>
<path d="M61.5 40.9h.3zM61.5 40.9h.3z"/>
<path d="M61.6 40.9h.2zM61.6 40.9h.1z"/>
<path d="M117.6 6.9h.1zM117.5 6.9h.2z"/>
<path d="M117.5 6.9l.3 .1zM117.5 7h.3z"/>
<path d="M117.5 7h.4zM117.4 7h.5z"/>
<path d="M117.4 7h.5zM117.4 7h.5h-.5z"/>
<path d="M117.4 7l.6 .1zM117.4 7l.6 .1h-.7z"/>
<path d="M117.3 7.1l.7 .1v-.1zM117.3 7.1l.7 .1h-.7z"/>
<path d="M117.3 7.2h.7zM117.3 7.2h.7h-.7z"/>
<path d="M117.3 7.2l.7 .1v-.1zM117.3 7.2l.7 .1h-.7z"/>
<path d="M117.3 7.3l.7 .1v-.1zM117.3 7.3l.7 .1h-.7z"/>
<path d="M117.3 7.4h.7zM117.3 7.4h.7h-.7z"/>
<path d="M117.3 7.4h.7zM117.3 7.4l.7 .1z"/>
<path d="M117.3 7.5l.6 .1 .1-.1zM117.3 7.5l.6 .1z"/>
<path d="M117.4 7.6h.5zM117.4 7.6h.5z"/>
<path d="M117.4 7.6h.5zM117.4 7.6h.4z"/>
<path d="M117.5 7.6h.3zM117.5 7.6l.2 .1z"/>
<path d="M117.5 7.7h.2zM117.5 7.7h.2z"/>
<path d="M117.6 11.3h.1zM117.5 11.3h.2z"/>
<path d="M117.5 11.3l.3 .1zM117.5 11.4h.3z"/>
<path d="M117.5 11.4h.4zM117.4 11.4h.5z"/>
<path d="M117.4 11.4l.5 .1zM117.4 11.5h.5z"/>
<path d="M117.4 11.5h.6zM117.4 11.5h.6h-.7z"/>
<path d="M117.3 11.5l.7 .1v-.1zM117.3 11.5l.7 .1h-.7z"/>
<path d="M117.3 11.6h.7zM117.3 11.6h.7h-.7z"/>
<path d="M117.3 11.6l.7 .1v-.1zM117.3 11.6l.7 .1h-.7z"/>
<path d="M117.3 11.7l.7 .1v-.1zM117.3 11.7l.7 .1h-.7z"/>
<path d="M117.3 11.8h.7zM117.3 11.8h.7h-.7z"/>
<path d="M117.3 11.8l.7 .1v-.1zM117.3 11.8l.7 .1h-.7z"/>
<path d="M117.3 11.9h.7zM117.3 11.9l.6 .1z"/>
<path d="M117.4 12h.5zM117.4 12h.5z"/>
<path d="M117.4 12h.5zM117.4 12h.4z"/>
<path d="M117.5 12h.3zM117.5 12l.2 .1z"/>
<path d="M117.5 12.1h.2zM117.5 12.1h.2z"/>
<path d="M117.6 16.7h.1zM117.5 16.7h.2z"/>
<path d="M117.5 16.7h.3zM117.5 16.7h.3z"/>
<path d="M117.5 16.7h.4zM117.4 16.7h.5z"/>
<path d="M117.4 16.7l.5 .1zM117.4 16.8h.5z"/>
<path d="M117.4 16.8h.6zM117.4 16.8h.6h-.7z"/>
<path d="M117.3 16.8l.7 .1v-.1zM117.3 16.8l.7 .1h-.7z"/>
<path d="M117.3 16.9l.7 .1v-.1zM117.3 16.9l.7 .1h-.7z"/>
<path d="M117.3 17h.7zM117.3 17h.7h-.7z"/>
<path d="M117.3 17l.7 .1v-.1zM117.3 17l.7 .1h-.7z"/>
<path d="M117.3 17.1l.7 .1v-.1zM117.3 17.1l.7 .1h-.7z"/>
<path d="M117.3 17.2h.7zM117.3 17.2h.7h-.7z"/>
<path d="M117.3 17.2h.7zM117.3 17.2l.6 .1z"/>
<path d="M117.4 17.3h.5zM117.4 17.3h.5z"/>
<path d="M117.4 17.3h.5zM117.4 17.3l.4 .1z"/>
<path d="M117.5 17.4h.3zM117.5 17.4h.2z"/>
<path d="M117.5 17.4h.2zM117.5 17.4h.2z"/>
<path d="M117.6 33.9h.1zM117.5 33.9h.2z"/>
<path d="M117.5 33.9h.3zM117.5 33.9h.3z"/>
<path d="M117.5 33.9l.4 .1zM117.4 34h.5z"/>
<path d="M117.4 34h.5zM117.4 34h.5h-.5z"/>
<path d="M117.4 34l.6 .1zM117.4 34l.6 .1h-.7z"/>
<path d="M117.3 34.1h.7zM117.3 34.1h.7h-.7z"/>
<path d="M117.3 34.1l.7 .1v-.1zM117.3 34.1l.7 .1h-.7z"/>
<path d="M117.3 34.2l.7 .1v-.1zM117.3 34.2l.7 .1h-.7z"/>
<path d="M117.3 34.3h.7zM117.3 34.3h.7h-.7z"/>
<path d="M117.3 34.3l.7 .1v-.1zM117.3 34.3l.7 .1h-.7z"/>
<path d="M117.3 34.4h.7zM117.3 34.4h.7h-.7z"/>
<path d="M117.3 34.4h.7zM117.3 34.4l.6 .1z"/>
<path d="M117.4 34.5h.5zM117.4 34.5l.5 .1z"/>
<path d="M117.4 34.6h.5zM117.4 34.6h.4z"/>
<path d="M117.5 34.6h.3zM117.5 34.6h.2z"/>
<path d="M117.5 34.6h.2zM117.5 34.6h.2z"/>
<path d="M117.6 37.8h.1zM117.5 37.8h.2z"/>
<path d="M117.5 37.8h.3zM117.5 37.8h.3z"/>
<path d="M117.5 37.8l.4 .1zM117.4 37.9h.5z"/>
<path d="M117.4 37.9h.5zM117.4 37.9h.5z"/>
<path d="M117.4 37.9l.6 .1zM117.4 37.9l.6 .1h-.7z"/>
<path d="M117.3 38h.7zM117.3 38h.7h-.7z"/>
<path d="M117.3 38l.7 .1v-.1zM117.3 38l.7 .1h-.7z"/>
<path d="M117.3 38.1l.7 .1v-.1zM117.3 38.1l.7 .1h-.7z"/>
<path d="M117.3 38.2h.7zM117.3 38.2h.7h-.7z"/>
<path d="M117.3 38.2l.7 .1v-.1zM117.3 38.2l.7 .1h-.7z"/>
<path d="M117.3 38.3h.7zM117.3 38.3l.7 .1z"/>
<path d="M117.3 38.4h.6h.1zM117.3 38.4h.6z"/>
<path d="M117.4 38.4h.5zM117.4 38.4l.5 .1z"/>
<path d="M117.4 38.5h.5zM117.4 38.5h.4z"/>
<path d="M117.5 38.5h.3zM117.5 38.5h.2z"/>
<path d="M117.5 38.5h.2zM117.5 38.5h.2z"/>
</g>
<!-- layer: 0.50 -->
<g fill="none" stroke="#000" stroke-width=".5">
<path d="M7.8 16.1h3.6M7.8 17.9a3 3 0 0 1 3.7 0M14.2 3.3h13.6v8h-13.6zM30.6 16.1h3.6M30.6 17.9a3 3 0 0 1 3.6 0M38.3 16.5h3.6M38.3 17.7h3.6M90.6 16.6h18.5v42.1h-18.5zM67.7 34v3.6M68.9 34v3.6M115.8 25h3.7M115.8 26.3h3.7"/>
<path d="M67.7 43.4v3.7M68.9 43.4v3.7"/>
</g>
<!-- layer: 0.25 -->
<path d="M109.6 8.5l-.9 .8 .5-.5M110.3 9.3l-.8 .8M49.4 31.8l.9 .8M50.7 31.5l-.5-.5 .9 .8" fill="none" stroke="#000" stroke-width=".25"/>
<path d="M109.4 8.4l.5-.3-.2 .5zM110.2 9.1l.5-.2-.2 .5zM50.4 32.5l.2 .4-.4-.2zM51.2 31.7l.2 .5-.4-.3z" fill="#000" stroke="#000" stroke-width=".09"/>
<path d="M72.1 40.2l3.1 .7v-.7zM72.1 40.2l3.1 .7h-3.1z" fill="#636466" stroke="#636466" stroke-width=".09"/>
<text font-size="3.5" x="102.4" y="54.9" transform="rotate(-90 102.4 54.9)">644/1284</text>
<g font-size="2.4">
<text x="7.8" y="15.3">+</text>
<text x="30.6" y="15.3">+</text>
</g>
<g font-size="1.7">
<text x="1" y="2.3">+7 &lt;&gt; +14V</text>
<text x="19.1" y="2.3">7805</text>
<text x="74" y="5.8">10K</text>
<text x="91.4" y="2.3">SW</text>
<text x="120.4" y="2.3">GND</text>
<text x="91.4" y="10.2">330</text>
<text x="12.2" y="14.2" transform="rotate(90 12.2 14.2)">100uF</text>
<text x="35" y="14.7" transform="rotate(90 35 14.7)">10uF</text>
<text x="42.7" y="14.6" transform="rotate(90 42.7 14.6)">100nF</text>
<text x="49.4" y="15.7" transform="rotate(90 49.4 15.7)">330</text>
<text x="72.5" y="14.6">1N4148</text>
<text x="91.5" y="19.2">D0</text>
<text x="91.5" y="21.2">D1</text>
<text x="91.5" y="23.2">D2</text>
<text x="101.4" y="23.1">A2 / D29</text>
<text x="101.4" y="21.2">A1 / D30</text>
<text x="101.4" y="19.2">A0 / D31</text>
<text x="120.2" y="23.1" transform="rotate(90 120.2 23.1)">100nF</text>
<text x="91.5" y="25.1">D3</text>
<text x="91.5" y="27.1">D4</text>
<text x="91.5" y="29">D5</text>
<text x="101.4" y="29">A5 / D26</text>
<text x="101.4" y="27.1">A4 / D27</text>
<text x="101.4" y="25.1">A3 / D28</text>
<text x="66.3" y="33.1">22pF</text>
<text x="91.5" y="31">D6</text>
<text x="91.5" y="32.9">D7</text>
<text x="91.5" y="34.9">RST</text>
<text x="101.4" y="31">A6 / D25</text>
<text x="101.4" y="32.9">A7 / D24</text>
<text x="76.2" y="37.7" transform="rotate(90 76.2 37.7)">16MHz</text>
<text x="91.5" y="38.8">GND</text>
<text x="91.6" y="40.7">XTAL2</text>
<text x="104.4" y="36.8">GND</text>
<text x="105" y="40.7">D23</text>
<text x="45.9" y="44.5">GND</text>
<text x="54.7" y="44.5">GND</text>
<text x="66.3" y="42.6">22pF</text>
<text x="91.5" y="44.6">D8</text>
<text x="91.5" y="46.6">D9</text>
<text x="91.6" y="42.7">XTAL1</text>
<text x="105" y="46.6">D20</text>
<text x="105" y="44.7">D21</text>
<text x="105" y="42.7">D22</text>
<text x="91.5" y="48.5">D10</text>
<text x="91.5" y="50.5">D11</text>
<text x="91.5" y="52.5">D12</text>
<text x="105" y="50.5">D18</text>
<text x="105" y="48.5">D19</text>
<text x="105" y="52.5">D17</text>
<text x="91.5" y="54.4">D13</text>
<text x="91.5" y="56.4">D14</text>
<text x="105" y="56.4">D15</text>
<text x="105" y="54.4">D16</text>
</g>
<g font-size="1.7" fill="#ed1f24">
<text x="104.9" y="34.9">Aref</text>
<text x="91.6" y="36.8">Vcc</text>
<text x="104.4" y="38.8">Avcc</text>
</g>
<text font-size="1.4" fill="#139b48" x="15.1" y="7.8">IN</text>
<text font-size="1.4" fill="#2776bb" x="19.5" y="10.2">GND</text>
<text font-size="1.4" fill="#ed1f24" x="23.9" y="7.8">OUT</text>
</svg>
